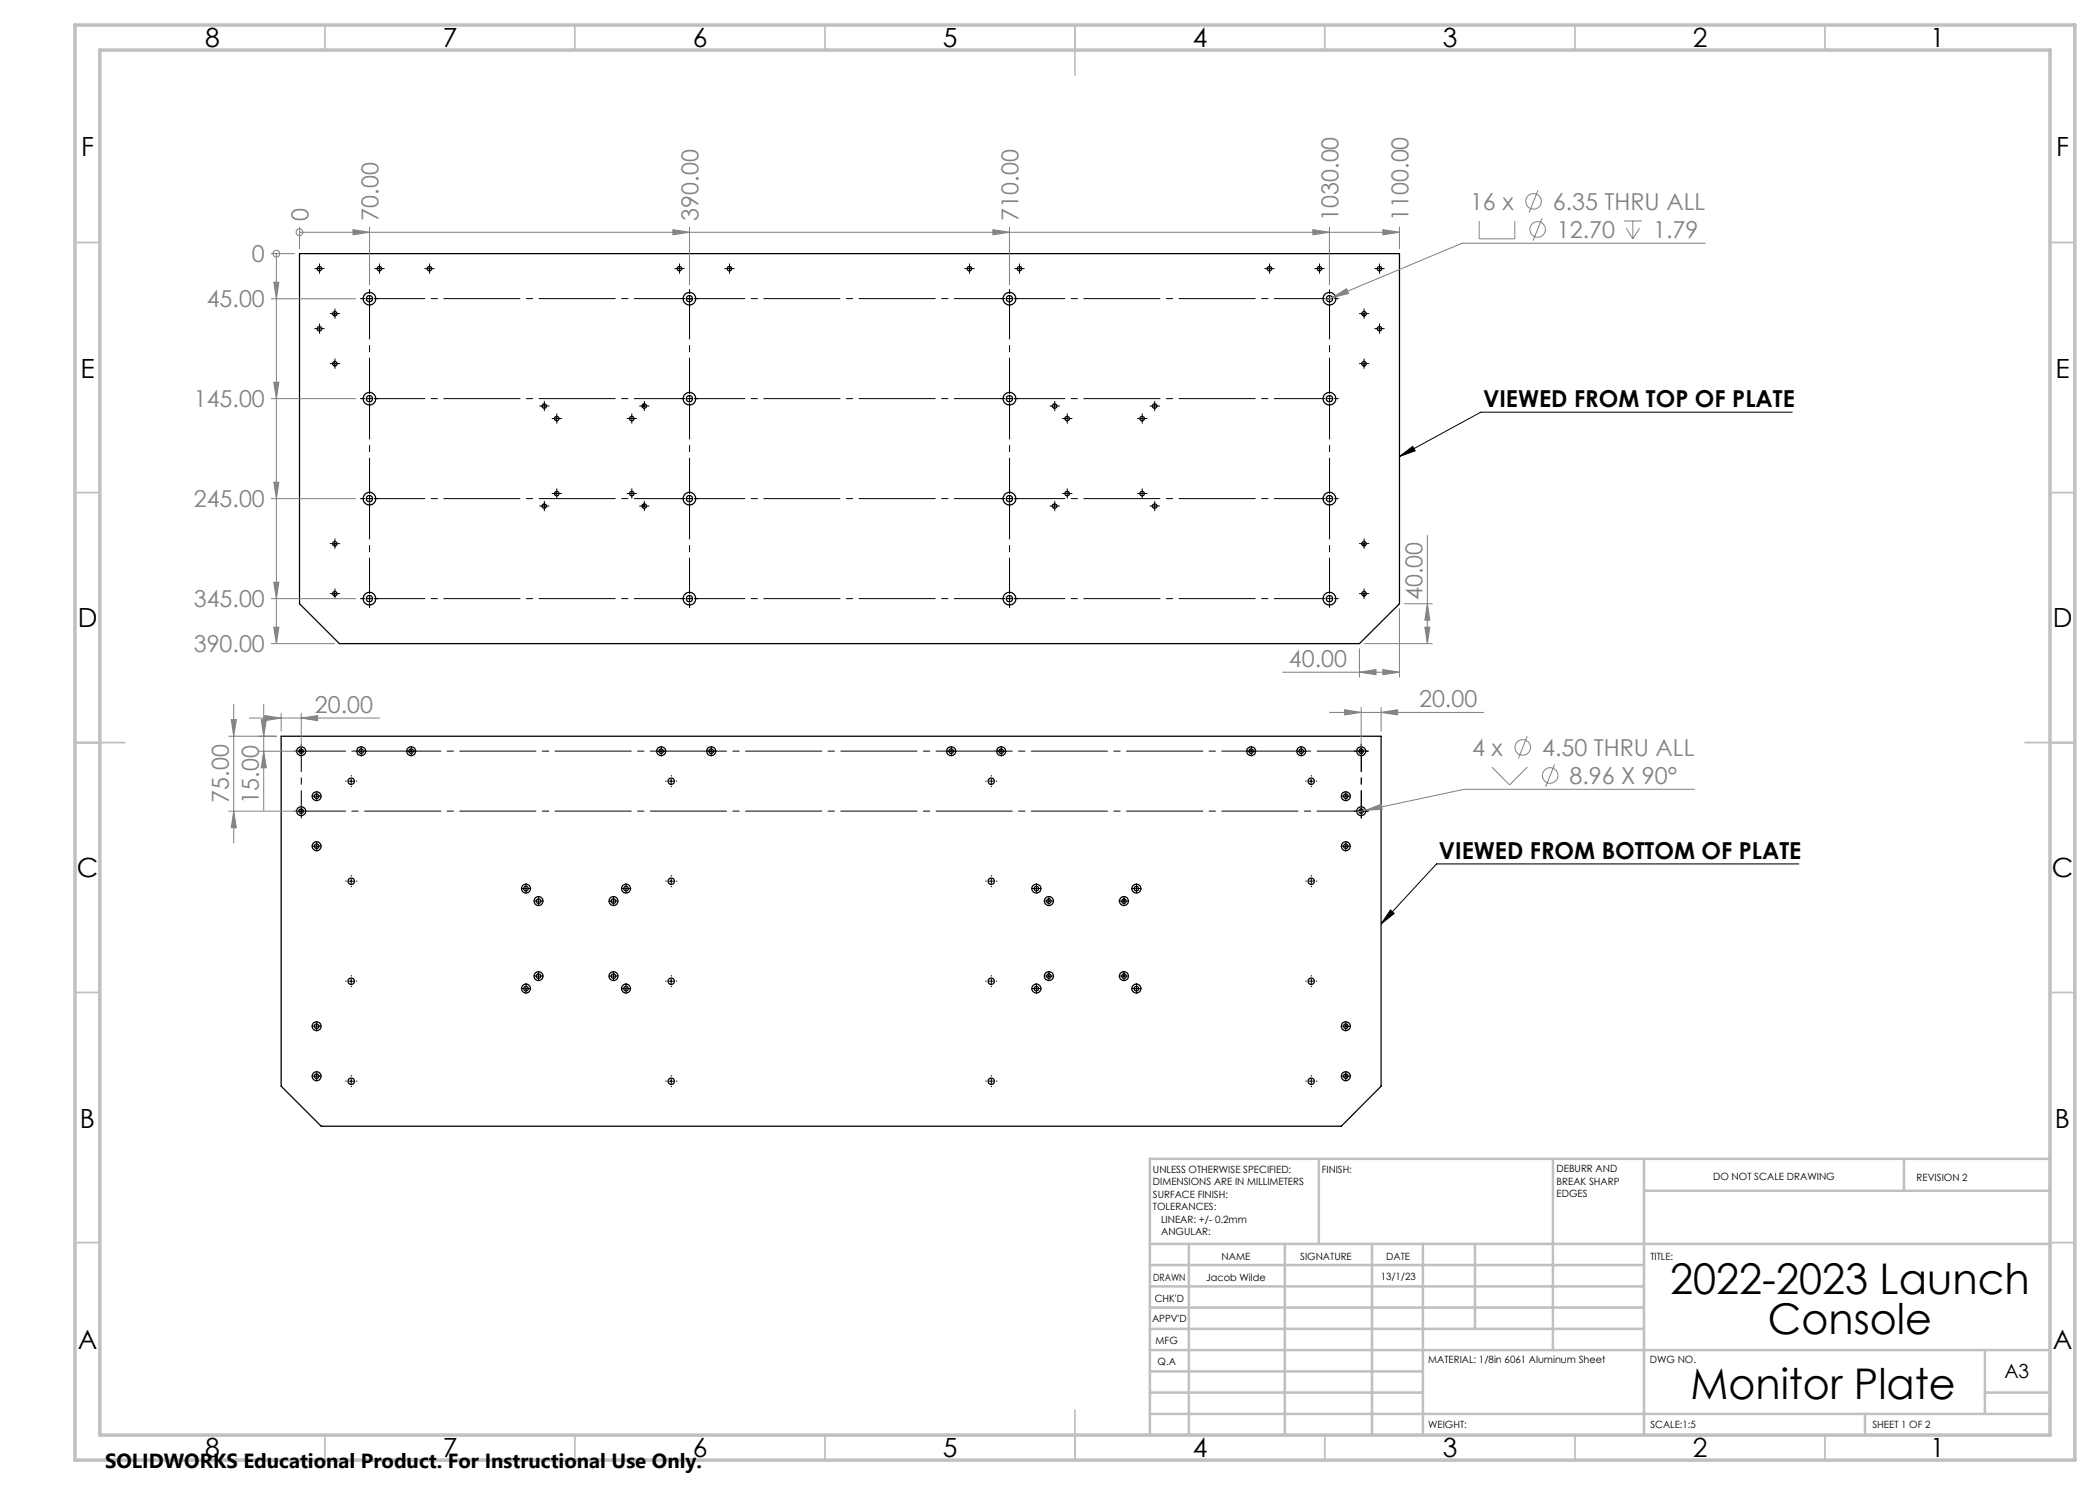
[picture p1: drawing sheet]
<svg xmlns="http://www.w3.org/2000/svg" width="420mm" height="297mm" viewBox="0 0 420 297" stroke-linecap="round" stroke-linejoin="round" font-family="sans-serif">
<g fill="none" stroke="#000" stroke-width=".25">
<path d="M59.9 50.7h220v70.1l-8 7.9h-204l-8-7.9zM56.2 147.2h220v70l-7.9 8h-204.1l-8-8z"/>
<circle cx="63.9" cy="53.7" r=".45"/>
<circle cx="73.9" cy="59.8" r="1.27"/>
<circle cx="73.9" cy="59.8" r=".63"/>
<circle cx="75.9" cy="53.7" r=".45"/>
<circle cx="85.9" cy="53.7" r=".45"/>
<circle cx="135.9" cy="53.7" r=".45"/>
<circle cx="137.9" cy="59.8" r="1.27"/>
<circle cx="137.9" cy="59.8" r=".63"/>
<circle cx="145.9" cy="53.7" r=".45"/>
<circle cx="193.9" cy="53.7" r=".45"/>
<circle cx="201.9" cy="59.8" r=".63"/>
<circle cx="201.9" cy="59.7" r="1.28"/>
<circle cx="203.9" cy="53.7" r=".44"/>
<circle cx="253.9" cy="53.7" r=".45"/>
<circle cx="263.9" cy="53.7" r=".45"/>
<circle cx="265.9" cy="59.7" r="1.28"/>
<circle cx="265.9" cy="59.7" r=".64"/>
<circle cx="275.9" cy="53.7" r=".44"/>
<circle cx="63.9" cy="65.7" r=".44"/>
<circle cx="67" cy="72.7" r=".46"/>
<circle cx="67" cy="62.7" r=".44"/>
<circle cx="73.9" cy="79.7" r="1.26"/>
<circle cx="73.9" cy="79.7" r=".63"/>
<circle cx="137.9" cy="79.7" r="1.26"/>
<circle cx="137.9" cy="79.7" r=".63"/>
<circle cx="201.9" cy="79.7" r=".63"/>
<circle cx="201.9" cy="79.7" r="1.27"/>
<circle cx="265.9" cy="79.7" r=".64"/>
<circle cx="265.9" cy="79.7" r="1.27"/>
<circle cx="272.8" cy="72.7" r=".46"/>
<circle cx="272.8" cy="62.7" r=".44"/>
<circle cx="275.9" cy="65.7" r=".43"/>
<circle cx="73.9" cy="99.7" r="1.26"/>
<circle cx="73.9" cy="99.7" r=".63"/>
<circle cx="108.9" cy="81.2" r=".43"/>
<circle cx="111.3" cy="98.7" r=".45"/>
<circle cx="111.3" cy="83.7" r=".44"/>
<circle cx="126.3" cy="98.7" r=".44"/>
<circle cx="126.4" cy="83.7" r=".43"/>
<circle cx="128.8" cy="81.2" r=".44"/>
<circle cx="137.9" cy="99.7" r="1.26"/>
<circle cx="137.9" cy="99.7" r=".63"/>
<circle cx="201.9" cy="99.7" r=".63"/>
<circle cx="201.9" cy="99.7" r="1.27"/>
<circle cx="210.9" cy="81.2" r=".44"/>
<circle cx="213.4" cy="98.7" r=".45"/>
<circle cx="213.4" cy="83.7" r=".44"/>
<circle cx="228.4" cy="98.7" r=".45"/>
<circle cx="228.4" cy="83.7" r=".44"/>
<circle cx="230.9" cy="81.2" r=".44"/>
<circle cx="265.9" cy="99.7" r=".64"/>
<circle cx="265.9" cy="99.7" r="1.27"/>
<circle cx="67" cy="118.7" r=".46"/>
<circle cx="67" cy="108.7" r=".44"/>
<circle cx="73.9" cy="119.7" r="1.26"/>
<circle cx="73.9" cy="119.7" r=".63"/>
<circle cx="108.9" cy="101.2" r=".43"/>
<circle cx="128.8" cy="101.2" r=".44"/>
<circle cx="137.9" cy="119.7" r="1.26"/>
<circle cx="137.9" cy="119.7" r=".63"/>
<circle cx="201.9" cy="119.7" r=".63"/>
<circle cx="201.9" cy="119.7" r="1.27"/>
<circle cx="210.9" cy="101.2" r=".44"/>
<circle cx="230.9" cy="101.2" r=".44"/>
<circle cx="265.9" cy="119.7" r=".64"/>
<circle cx="265.9" cy="119.7" r="1.27"/>
<circle cx="272.8" cy="118.7" r=".46"/>
<circle cx="272.8" cy="108.7" r=".44"/>
<circle cx="60.2" cy="150.2" r=".46"/>
<circle cx="60.2" cy="150.2" r=".9"/>
<circle cx="63.3" cy="159.2" r=".89"/>
<circle cx="63.3" cy="159.2" r=".46"/>
<circle cx="70.2" cy="156.2" r=".64"/>
<circle cx="72.2" cy="150.3" r=".45"/>
<circle cx="72.2" cy="150.2" r=".9"/>
<circle cx="82.2" cy="150.2" r=".89"/>
<circle cx="82.2" cy="150.2" r=".46"/>
<circle cx="132.2" cy="150.2" r=".46"/>
<circle cx="132.2" cy="150.2" r=".9"/>
<circle cx="134.2" cy="156.2" r=".63"/>
<circle cx="142.2" cy="150.2" r=".89"/>
<circle cx="142.2" cy="150.2" r=".46"/>
<circle cx="190.2" cy="150.3" r=".45"/>
<circle cx="190.2" cy="150.2" r=".9"/>
<circle cx="198.2" cy="156.2" r=".63"/>
<circle cx="200.2" cy="150.2" r=".89"/>
<circle cx="200.2" cy="150.2" r=".46"/>
<circle cx="250.2" cy="150.2" r=".89"/>
<circle cx="250.2" cy="150.2" r=".46"/>
<circle cx="260.2" cy="150.2" r=".89"/>
<circle cx="260.2" cy="150.2" r=".46"/>
<circle cx="262.2" cy="156.2" r=".63"/>
<circle cx="269.1" cy="159.2" r=".9"/>
<circle cx="269.2" cy="159.3" r=".45"/>
<circle cx="272.2" cy="150.2" r=".89"/>
<circle cx="272.2" cy="150.2" r=".46"/>
<circle cx="60.2" cy="162.2" r=".46"/>
<circle cx="60.2" cy="162.2" r=".9"/>
<circle cx="63.3" cy="169.2" r=".89"/>
<circle cx="63.3" cy="169.2" r=".44"/>
<circle cx="70.2" cy="176.2" r=".64"/>
<circle cx="105.2" cy="177.7" r=".89"/>
<circle cx="105.2" cy="177.7" r=".46"/>
<circle cx="125.2" cy="177.7" r=".89"/>
<circle cx="125.2" cy="177.7" r=".46"/>
<circle cx="134.2" cy="176.2" r=".63"/>
<circle cx="198.2" cy="176.2" r=".63"/>
<circle cx="207.3" cy="177.7" r=".9"/>
<circle cx="207.3" cy="177.7" r=".45"/>
<circle cx="227.3" cy="177.7" r=".46"/>
<circle cx="227.3" cy="177.7" r=".9"/>
<circle cx="262.2" cy="176.2" r=".63"/>
<circle cx="269.2" cy="169.2" r=".9"/>
<circle cx="269.2" cy="169.2" r=".43"/>
<circle cx="272.2" cy="162.2" r=".89"/>
<circle cx="272.2" cy="162.2" r=".46"/>
<circle cx="70.2" cy="196.2" r=".64"/>
<circle cx="105.2" cy="197.7" r=".89"/>
<circle cx="105.2" cy="197.7" r=".46"/>
<circle cx="107.7" cy="180.2" r=".89"/>
<circle cx="107.7" cy="195.2" r=".89"/>
<circle cx="107.7" cy="180.2" r=".46"/>
<circle cx="107.7" cy="195.2" r=".46"/>
<circle cx="122.7" cy="180.2" r=".89"/>
<circle cx="122.7" cy="195.2" r=".89"/>
<circle cx="122.7" cy="180.2" r=".46"/>
<circle cx="122.7" cy="195.2" r=".46"/>
<circle cx="125.2" cy="197.7" r=".89"/>
<circle cx="125.2" cy="197.7" r=".46"/>
<circle cx="134.2" cy="196.2" r=".63"/>
<circle cx="198.2" cy="196.2" r=".63"/>
<circle cx="207.3" cy="197.7" r=".45"/>
<circle cx="207.3" cy="197.7" r=".9"/>
<circle cx="209.8" cy="180.2" r=".46"/>
<circle cx="209.8" cy="195.2" r=".46"/>
<circle cx="209.8" cy="180.2" r=".9"/>
<circle cx="209.8" cy="195.2" r=".9"/>
<circle cx="224.8" cy="180.2" r=".45"/>
<circle cx="224.8" cy="195.2" r=".45"/>
<circle cx="224.8" cy="180.2" r=".9"/>
<circle cx="224.8" cy="195.2" r=".9"/>
<circle cx="227.3" cy="197.7" r=".46"/>
<circle cx="227.3" cy="197.7" r=".9"/>
<circle cx="262.2" cy="196.2" r=".63"/>
<circle cx="63.3" cy="215.2" r=".45"/>
<circle cx="63.3" cy="205.2" r=".89"/>
<circle cx="63.3" cy="215.3" r=".89"/>
<circle cx="63.3" cy="205.2" r=".46"/>
<circle cx="70.2" cy="216.2" r=".64"/>
<circle cx="134.2" cy="216.3" r=".63"/>
<circle cx="198.2" cy="216.3" r=".63"/>
<circle cx="262.2" cy="216.3" r=".63"/>
<circle cx="269.1" cy="215.2" r=".44"/>
<circle cx="269.2" cy="205.3" r=".45"/>
<circle cx="269.2" cy="205.2" r=".9"/>
<circle cx="269.2" cy="215.2" r=".9"/>
</g>
<g fill="none" stroke="#808080" stroke-width=".2">
<path d="M307.6 38.1l-1.8 4.4M54.3 50.7h4.6M54.3 59.8h16.8M54.8 56.4h1l-.5 3.4zM55.3 50.7v78M55.3 50.7h.1M59.9 46.5h.1M59.9 45.4v4.3M59.9 46.5h220M70.6 45.9l3.3 .6-3.3 .5zM73.9 45.4v11.6M134.6 45.9l3.3 .6-3.3 .5z"/>
<path d="M137.9 45.4v11.6M198.6 45.9l3.3 .6-3.3 .5zM201.9 45.4v11.6M262.6 45.9l3.3 .6-3.3 .5zM265.9 45.4v11.6M266.5 59.5l2.8-1.8 .4 1zM266.5 59.5l-1.2 .5M276.6 45.9l3.3 .6-3.3 .5zM279.9 45.4v4.3M295.8 44.2v3.6h7.2v-3.6M308.4 43.7l-1.8 4.4M324.8 44.2h3.6"/>
<path d="M325.3 45.6l1.3 2.2M326.6 44.2v3.6M327.9 45.6l-1.3 2.2M341 48.6h-48.6l-25.9 10.9M54.3 79.7h16.8M54.8 76.4h1l-.5 3.3zM54.3 99.7h16.8M54.8 96.4h1l-.5 3.3zM54.3 119.7h16.8M54.8 116.4h1l-.5 3.3zM285.5 107.1v21.6M54.3 128.7h12.6"/>
<path d="M54.8 125.4h1l-.5 3.3zM256.5 134.4h23.4M271.9 134.4l3.3-.5v1zM271.9 129.7v5.7M272.9 128.7h13.6M276.6 133.9l3.3 .5-3.3 .5zM279.9 121.7v13.7M280.9 120.8h5.6M285 125.4h1l-.5 3.3zM285.5 120.8l.5 3.2h-1zM45.8 147.2h9.4M46.2 143.9h1.1l-.6 3.3z"/>
<path d="M46.7 140.9v27.7M49.9 143.6h26M51.8 150.2h7.4M52.2 143.9h1.1l-.6 3.3zM52.7 150.2l.6 3.4h-1.1zM52.7 140.9v21.1M53 143.1l3.2 .5-3.2 .5zM56.2 142.6v3.7M60.3 143.6l3.2-.5v1zM60.3 142.6v6.7M265.9 142.5h30.8M268.9 142l3.3 .5-3.3 .5z"/>
<path d="M272.2 141.5v7.8M276.2 142.5l3.3-.5v1zM276.2 141.5v4.8M298.4 153.4l3.5 3.6 3.6-3.6M305.4 147.2l-1.7 4.5M310.9 152.9l-1.8 4.4M338.9 157.9h-46.1l-19.7 4.2M45.8 162.2h13.4M46.7 162.2l.6 3.4h-1.1zM273.1 162.1l3.1-1.2 .2 1zM273.1 162.1l-1.7 .3"/>
<circle cx="55.3" cy="50.7" r=".68"/>
<circle cx="59.9" cy="46.4" r=".68"/>
<circle cx="306.7" cy="40.3" r="1.55"/>
<circle cx="307.5" cy="45.9" r="1.55"/>
<circle cx="304.5" cy="149.5" r="1.56"/>
<circle cx="310.1" cy="155.1" r="1.55"/>
</g>
<g fill="none" stroke="#000" stroke-width=".2">
<path d="M63.4 53.7h1M63.9 53.2v1.1M73.4 59.8h1M73.9 59.2v1.1M75.4 53.7h1M75.9 53.2v1.1M85.4 53.7h1M85.9 53.2v1.1M135.4 53.7h1M135.9 53.2v1.1M137.4 59.8h1M137.9 59.2v1.1"/>
<path d="M145.4 53.7h1M145.9 53.2v1.1M193.4 53.7h1M193.9 53.2v1.1M203.4 53.7h1M203.9 53.2v1.1M253.4 53.7h1M253.9 53.2v1.1M263.4 53.7h1M263.9 53.2v1.1M265.4 59.8h1M265.9 59.2v1.1"/>
<path d="M275.4 53.7h1M275.9 53.2v1.1M63.4 65.8h1M63.9 65.2v1M66.5 72.7h1M66.5 62.8h1M67 62.2v1M67 72.2v1M73.4 79.7h1M73.9 79.2v1.1M137.4 79.7h1M137.9 79.2v1.1"/>
<path d="M272.3 72.7h1M272.3 62.8h1M272.8 62.2v1M272.8 72.2v1M275.4 65.8h1M275.9 65.2v1M73.4 99.7h1M73.9 99.2v1.1M108.3 81.2h1.1M108.9 80.7v1M110.8 98.7h1.1M110.8 83.7h1.1"/>
<path d="M111.3 83.2v1M111.3 98.2v1M125.8 98.7h1.1M125.8 83.7h1.1M126.4 83.2v1M126.4 98.2v1M128.3 81.2h1.1M128.8 80.7v1M137.4 99.7h1M137.9 99.2v1.1M210.4 81.2h1M210.9 80.7v1"/>
<path d="M212.9 98.7h1M212.9 83.7h1M213.4 83.2v1M213.4 98.2v1M227.9 98.7h1M227.9 83.7h1M228.4 83.2v1M228.4 98.2v1M230.4 81.2h1M230.9 80.7v1M279.9 91.3l2.6-2 .5 .9zM358.5 82.4h-62.3l-16.3 8.9"/>
<path d="M66.5 108.8h1M66.5 118.7h1M67 108.2v1.1M67 118.2v1M73.4 119.7h1M73.9 119.2v1.1M108.3 101.2h1.1M108.9 100.7v1M128.3 101.2h1.1M128.8 100.7v1M137.4 119.7h1M137.9 119.2v1.1"/>
<path d="M210.4 101.2h1M210.9 100.7v1M230.4 101.2h1M230.9 100.7v1M272.3 108.8h1M272.3 118.7h1M272.8 108.2v1.1M272.8 118.2v1M59.7 150.2h1M60.3 149.8v.9M62.8 159.2h1M63.3 158.7v1"/>
<path d="M69.7 156.2h1M70.2 155.7v1M71.7 150.2h1M72.2 149.8v.9M81.7 150.2h1M82.2 149.8v.9M131.7 150.2h1.1M132.2 149.8v.9M133.7 156.2h1M134.2 155.7v1M141.7 150.2h1M142.2 149.8v.9"/>
<path d="M189.7 150.2h1M190.3 149.8v.9M199.7 150.2h1M200.2 149.8v.9M249.7 150.2h1.1M250.2 149.8v.9M259.8 150.2h.9M260.2 149.8v.9M261.7 156.2h1M262.2 155.7v1M268.6 159.2h1.1M269.2 158.7v1"/>
<path d="M271.7 150.2h1M272.2 149.8v.9M59.7 162.2h1M60.3 161.7v1M62.8 169.3h1M63.3 168.7v1.1M69.7 176.2h1M70.2 175.8v.9M104.7 177.7h1M105.2 177.2v1M107.7 179.7v1M122.7 179.7v1"/>
<path d="M124.7 177.7h1M125.2 177.2v1M133.7 176.2h1M134.2 175.8v.9M206.8 177.7h1M207.3 177.2v1M209.8 179.7v1M224.8 179.7v1M226.8 177.7h1M227.3 177.2v1M268.6 169.3h1.1M269.2 168.7v1.1"/>
<path d="M271.7 162.2h1M272.2 161.7v1M359.8 172.8h-72.5l-11.1 12M69.7 196.2h1M70.2 195.8v.9M104.7 197.7h1M105.2 197.2v1M107.2 195.2h1M107.2 180.2h1M107.7 194.7v1M122.2 195.2h1M122.2 180.2h1"/>
<path d="M122.7 194.7v1M124.7 197.7h1M125.2 197.2v1M133.7 196.2h1M134.2 195.8v.9M206.8 197.7h1M207.3 197.2v1M209.3 195.2h1M209.3 180.2h1M209.8 194.7v1M224.3 195.2h1M224.3 180.2h1"/>
<path d="M224.8 194.7v1M226.8 197.7h1M227.3 197.2v1M278.1 182l.7 .7-2.6 2.1zM62.8 205.2h1M62.8 215.2h1M63.3 204.7v1M63.3 214.7v1.1M69.7 216.2h1M70.2 215.8v.9M133.7 216.2h1M134.2 215.8v.9"/>
<path d="M268.6 205.2h1.1M268.6 215.2h1.1M269.2 204.7v1M269.2 214.7v1.1"/>
</g>
<g fill="none" stroke="#000" stroke-width=".2" stroke-dasharray="15.2 1.3 1.3 1.3">
<path d="M63.4 53.7h-.4M63.9 53.2v-.4M63.9 54.2v.5M64.4 53.7h.5M72.9 59.7h-.8M73.9 58.7v-.7M73.9 59.7v-.5M73.9 59.7h-.5M73.9 59.7v.5M73.9 59.7h.5M74.9 59.7h.8M75.4 53.7h-.4"/>
<path d="M75.9 53.2v-.4M75.9 54.2v.5M76.4 53.7h.5M85.4 53.7h-.4M85.9 53.2v-.4M85.9 54.2v.5M86.4 53.7h.5M135.4 53.7h-.4M135.9 53.2v-.4M135.9 54.2v.5M136.4 53.7h.5M136.9 59.7h-.8"/>
<path d="M137.9 58.7v-.7M138.9 59.7h.8M145.4 53.7h-.4M145.9 53.2v-.4M145.9 54.2v.5M146.4 53.7h.5M193.4 53.7h-.4M193.9 53.2v-.4M193.9 54.2v.5M194.4 53.7h.5M200.9 59.7h-.8M201.9 59.7v-.5"/>
<path d="M201.9 59.7h-.5M201.9 59.7v.5M201.9 59.7h.5M201.9 58.7v-.7M202.9 59.7h.8M203.4 53.7h-.4M203.9 53.2v-.4M203.9 54.2v.5M204.4 53.7h.5M253.4 53.7h-.4M253.9 53.2v-.4M253.9 54.2v.5"/>
<path d="M254.4 53.7h.5M263.4 53.7h-.4M263.9 53.2v-.4M263.9 54.2v.5M264.4 53.7h.5M265.9 58.7v-.7M266.9 59.7h.8M275.4 53.7h-.4M275.9 53.2v-.4M275.9 54.2v.5M276.4 53.7h.5M63.4 65.7h-.4"/>
<path d="M63.9 65.2v-.4M63.9 66.2v.5M64.4 65.7h.5M66.5 72.7h-.5M66.5 62.7h-.5M67 72.2v-.4M67 73.2v.5M67 62.2v-.4M67 63.2v.5M67.5 72.7h.4M67.5 62.7h.4M72.9 79.7h-.8"/>
<path d="M73.9 60.7v.8M73.9 78.7v-.7M73.9 79.7v-.5M73.9 79.7h-.5M73.9 79.7v.5M73.9 79.7h.5M74.9 79.7h.8M136.9 79.7h-.8M137.9 60.7v.8M137.9 78.7v-.7M137.9 79.7v-.5M137.9 79.7h-.5"/>
<path d="M137.9 79.7v.5M137.9 79.7h.5M138.9 79.7h.8M200.9 79.7h-.8M201.9 60.7v.8M201.9 79.7v-.5M201.9 79.7h-.5M201.9 79.7v.5M201.9 79.7h.5M201.9 78.7v-.7M202.9 79.7h.8M265.9 79.7v-.5"/>
<path d="M265.9 79.7h-.5M265.9 79.7v.5M265.9 79.7h.5M266.9 79.7h.8M272.3 72.7h-.4M272.3 62.7h-.4M272.8 72.2v-.4M272.8 73.2v.5M272.8 62.2v-.4M272.8 63.2v.5M273.3 72.7h.5M273.3 62.7h.5"/>
<path d="M275.4 65.7h-.4M275.9 65.2v-.4M275.9 66.2v.5M276.4 65.7h.5M72.9 99.7h-.8M73.9 80.7v.8M73.9 98.7v-.7M73.9 99.7v-.5M73.9 99.7h-.5M73.9 99.7v.5M73.9 99.7h.5M74.9 99.7h.8"/>
<path d="M108.4 81.2h-.5M108.9 80.7v-.4M108.9 81.7v.5M109.4 81.2h.4M110.9 98.7h-.5M110.9 83.7h-.5M111.4 98.2v-.4M111.4 99.2v.5M111.4 83.2v-.4M111.4 84.2v.5M111.9 98.7h.4M111.9 83.7h.4"/>
<path d="M125.9 98.7h-.5M125.9 83.7h-.5M126.4 98.2v-.4M126.4 99.2v.5M126.4 83.2v-.4M126.4 84.2v.5M126.9 98.7h.4M126.9 83.7h.4M128.4 81.2h-.5M128.9 80.7v-.4M128.9 81.7v.5M129.4 81.2h.4"/>
<path d="M136.9 99.7h-.8M137.9 80.7v.8M137.9 98.7v-.7M137.9 99.7v-.5M137.9 99.7h-.5M137.9 99.7v.5M137.9 99.7h.5M138.9 99.7h.8M200.9 99.7h-.8M201.9 80.7v.8M201.9 99.7v-.5M201.9 99.7h-.5"/>
<path d="M201.9 99.7v.5M201.9 99.7h.5M201.9 98.7v-.7M202.9 99.7h.8M210.4 81.2h-.4M210.9 80.7v-.4M210.9 81.7v.5M211.4 81.2h.5M212.9 98.7h-.4M212.9 83.7h-.4M213.4 98.2v-.4M213.4 99.2v.5"/>
<path d="M213.4 83.2v-.4M213.4 84.2v.5M213.9 98.7h.5M213.9 83.7h.5M227.9 83.7h-.4M227.9 98.7h-.4M228.4 83.2v-.4M228.4 84.2v.5M228.4 98.2v-.4M228.4 99.2v.5M228.9 83.7h.5M228.9 98.7h.5"/>
<path d="M230.4 81.2h-.4M230.9 80.7v-.4M230.9 81.7v.5M231.4 81.2h.5M265.9 99.7v-.5M265.9 99.7h-.5M265.9 99.7v.5M265.9 99.7h.5M266.9 99.7h.8M66.5 108.7h-.5M66.5 118.7h-.5M67 108.2v-.4"/>
<path d="M67 109.2v.5M67 118.2v-.4M67 119.2v.5M67.5 108.7h.4M67.5 118.7h.4M72.9 119.7h-.8M73.9 100.7v.8M73.9 118.7v-.7M73.9 119.7v-.5M73.9 119.7h-.5M73.9 119.7v.5M73.9 119.7h.5"/>
<path d="M74.9 119.7h.8M108.4 101.2h-.5M108.9 100.7v-.4M108.9 101.7v.5M109.4 101.2h.4M128.4 101.2h-.5M128.9 100.7v-.4M128.9 101.7v.5M129.4 101.2h.4M136.9 119.7h-.8M137.9 100.7v.8M137.9 118.7v-.7"/>
<path d="M137.9 119.7v-.5M137.9 119.7h-.5M137.9 119.7v.5M137.9 119.7h.5M138.9 119.7h.8M200.9 119.7h-.8M201.9 100.7v.8M201.9 119.7v-.5M201.9 119.7h-.5M201.9 119.7v.5M201.9 119.7h.5M201.9 118.7v-.7"/>
<path d="M202.9 119.7h.8M210.4 101.2h-.4M210.9 100.7v-.4M210.9 101.7v.5M211.4 101.2h.5M230.4 101.2h-.4M230.9 100.7v-.4M230.9 101.7v.5M231.4 101.2h.5M265.9 119.7v-.5M265.9 119.7h-.5M265.9 119.7v.5"/>
<path d="M265.9 119.7h.5M266.9 119.7h.8M272.3 108.7h-.4M272.3 118.7h-.4M272.8 108.2v-.4M272.8 109.2v.5M272.8 118.2v-.4M272.8 119.2v.5M273.3 108.7h.5M273.3 118.7h.5M73.9 120.7v.8M137.9 120.7v.8"/>
<path d="M201.9 120.7v.8M265.9 120.7v.8M59.3 150.2h-.4M59.8 150.2h-.5M60.3 150.7v.5M60.3 149.7v-.4M60.3 149.2v-.4M60.8 150.2h.4M62.8 159.2h-.4M63.3 159.7v.5M63.3 158.7v-.4M63.8 159.2h.5"/>
<path d="M69.3 156.2h-.2M70.3 157.2v.2M70.3 155.2v-.1M71.3 156.2h.1M71.8 150.2h-.5M72.3 150.7v.5M72.3 149.7v-.4M72.8 150.2h.4M81.8 150.2h-.5M82.3 150.7v.5M82.3 149.7v-.4M82.8 150.2h.4"/>
<path d="M131.8 150.2h-.5M132.3 150.7v.5M132.3 149.7v-.4M132.8 150.2h.4M133.3 156.2h-.2M134.3 157.2v.2M134.3 155.2v-.1M135.3 156.2h.1M141.8 150.2h-.5M142.3 150.7v.5M142.3 149.7v-.4M142.8 150.2h.4"/>
<path d="M189.8 150.2h-.5M190.3 150.7v.5M190.3 149.7v-.4M190.8 150.2h.4M197.3 156.2h-.2M198.3 156.2v.5M198.3 156.2h-.5M198.3 156.2v-.5M198.3 156.2h.5M198.3 157.2v.2M198.3 155.2v-.1M199.3 156.2h.1"/>
<path d="M199.8 150.2h-.5M200.3 150.7v.5M200.3 149.7v-.4M200.8 150.2h.4M249.8 150.2h-.5M250.3 150.7v.5M250.3 149.7v-.4M250.8 150.2h.4M259.8 150.2h-.5M260.3 150.7v.5M260.3 149.7v-.4M260.8 150.2h.4"/>
<path d="M261.3 156.2h-.2M262.3 157.2v.2M262.3 155.2v-.1M263.3 156.2h.1M268.7 159.2h-.5M269.2 159.7v.5M269.2 158.7v-.4M269.7 159.2h.4M271.3 150.2h-.4M271.8 150.2h-.5M272.3 150.7v.5M272.3 149.7v-.4"/>
<path d="M272.3 150.2v.5M272.3 150.2h-.5M272.3 150.2v-.5M272.3 150.2h.5M272.3 149.2v-.4M272.8 150.2h.4M273.3 150.2h.4M59.3 162.2h-.4M59.8 162.2h-.5M60.3 162.7v.5M60.3 161.7v-.4M60.3 162.2v.5"/>
<path d="M60.3 162.2h-.5M60.3 162.2v-.5M60.3 162.2h.5M60.3 163.2v.4M60.8 162.2h.4M62.8 169.2h-.4M63.3 169.7v.5M63.3 168.7v-.4M63.8 169.2h.5M69.3 176.2h-.2M70.3 177.2v.2M70.3 175.2v-.1"/>
<path d="M71.3 176.2h.1M104.7 177.7h-.4M105.2 178.2v.5M105.2 177.2v-.4M105.7 177.7h.5M107.7 179.7v-.4M122.7 179.7v-.4M124.7 177.7h-.4M125.2 178.2v.5M125.2 177.2v-.4M125.7 177.7h.5M133.3 176.2h-.2"/>
<path d="M134.3 177.2v.2M134.3 175.2v-.1M135.3 176.2h.1M197.3 176.2h-.2M198.3 176.2v.5M198.3 176.2h-.5M198.3 176.2v-.5M198.3 176.2h.5M198.3 177.2v.2M198.3 175.2v-.1M199.3 176.2h.1M206.8 177.7h-.5"/>
<path d="M207.3 178.2v.5M207.3 177.2v-.4M207.8 177.7h.4M209.8 179.7v-.4M224.8 179.7v-.4M226.8 177.7h-.5M227.3 178.2v.5M227.3 177.2v-.4M227.8 177.7h.4M261.3 176.2h-.2M262.3 176.2v.5M262.3 176.2h-.5"/>
<path d="M262.3 176.2v-.5M262.3 176.2h.5M262.3 177.2v.2M262.3 175.2v-.1M263.3 176.2h.1M268.7 169.2h-.5M269.2 169.7v.5M269.2 168.7v-.4M269.7 169.2h.4M271.3 162.2h-.4M271.8 162.2h-.5M272.3 162.7v.5"/>
<path d="M272.3 161.7v-.4M272.3 163.2v.4M272.3 162.2v.5M272.3 162.2h-.5M272.3 162.2v-.5M272.3 162.2h.5M272.8 162.2h.4M273.3 162.2h.4M69.3 196.2h-.2M70.3 197.2v.2M70.3 195.2v-.1M71.3 196.2h.1"/>
<path d="M104.7 197.7h-.4M105.2 198.2v.5M105.2 197.2v-.4M105.7 197.7h.5M107.2 195.2h-.4M107.2 180.2h-.4M107.7 195.7v.5M107.7 194.7v-.4M107.7 180.7v.5M108.2 195.2h.5M108.2 180.2h.5M122.2 195.2h-.4"/>
<path d="M122.2 180.2h-.4M122.7 195.7v.5M122.7 194.7v-.4M122.7 180.7v.5M123.2 195.2h.5M123.2 180.2h.5M124.7 197.7h-.4M125.2 198.2v.5M125.2 197.2v-.4M125.7 197.7h.5M133.3 196.2h-.2M134.3 197.2v.2"/>
<path d="M134.3 195.2v-.1M135.3 196.2h.1M197.3 196.2h-.2M198.3 196.2v.5M198.3 196.2h-.5M198.3 196.2v-.5M198.3 196.2h.5M198.3 197.2v.2M198.3 195.2v-.1M199.3 196.2h.1M206.8 197.7h-.5M207.3 198.2v.5"/>
<path d="M207.3 197.2v-.4M207.8 197.7h.4M209.3 195.2h-.5M209.3 180.2h-.5M209.8 195.7v.5M209.8 194.7v-.4M209.8 180.7v.5M210.3 195.2h.4M210.3 180.2h.4M224.3 180.2h-.5M224.3 195.2h-.5M224.8 180.7v.5"/>
<path d="M224.8 195.7v.5M224.8 194.7v-.4M225.3 180.2h.4M225.3 195.2h.4M226.8 197.7h-.5M227.3 198.2v.5M227.3 197.2v-.4M227.8 197.7h.4M261.3 196.2h-.2M262.3 196.2v.5M262.3 196.2h-.5M262.3 196.2v-.5"/>
<path d="M262.3 196.2h.5M262.3 197.2v.2M262.3 195.2v-.1M263.3 196.2h.1M62.8 205.2h-.4M62.8 215.2h-.4M63.3 205.7v.5M63.3 204.7v-.4M63.3 215.7v.5M63.3 214.7v-.4M63.8 205.2h.5M63.8 215.2h.5"/>
<path d="M69.3 216.2h-.2M70.3 217.2v.2M70.3 215.2v-.1M71.3 216.2h.1M133.3 216.2h-.2M134.3 217.2v.2M134.3 215.2v-.1M135.3 216.2h.1M197.3 216.2h-.2M198.3 216.2v.5M198.3 216.2h-.5M198.3 216.2v-.5"/>
<path d="M198.3 216.2h.5M198.3 217.2v.2M198.3 215.2v-.1M199.3 216.2h.1M261.3 216.2h-.2M262.3 216.2v.5M262.3 216.2h-.5M262.3 216.2v-.5M262.3 216.2h.5M262.3 217.2v.2M262.3 215.2v-.1M263.3 216.2h.1"/>
<path d="M268.7 205.2h-.5M268.7 215.2h-.5M269.2 205.7v.5M269.2 204.7v-.4M269.2 215.7v.5M269.2 214.7v-.4M269.7 205.2h.4M269.7 215.2h.4"/>
</g>
<path d="M74.9 59.7h62M138.9 59.7h62M202.9 59.7h62M74.9 79.7h62M138.9 79.7h62M202.9 79.7h62M74.9 99.7h62M138.9 99.7h62M202.9 99.7h62M74.9 119.7h62M138.9 119.7h62M202.9 119.7h62" fill="none" stroke="#000" stroke-width=".2" stroke-dasharray="15.2 1.3 1.3 1.3" stroke-dashoffset="5.2"/>
<path d="M73.9 78.7v-18M137.9 78.7v-18M201.9 78.7v-18M265.9 78.7v-18M73.9 98.7v-18M137.9 98.7v-18M201.9 98.7v-18M265.9 98.7v-18M73.9 118.7v-18M137.9 118.7v-18M201.9 118.7v-18M265.9 118.7v-18" fill="none" stroke="#000" stroke-width=".2" stroke-dasharray="15.2 1.3 1.3 1.3" stroke-dashoffset="8.1"/>
<path d="M60.3 151.2v10M272.3 151.2v10" fill="none" stroke="#000" stroke-width=".2" stroke-dasharray="15.2 1.3 1.3 1.3" stroke-dashoffset="12.1"/>
<path d="M61.3 150.2h210M61.3 162.2h210" fill="none" stroke="#000" stroke-width=".2" stroke-dasharray="15.2 1.3 1.3 1.3" stroke-dashoffset="7.4"/>
<g fill="none" stroke="#c0c0c0" stroke-width=".35">
<path d="M65 5v5M115 5v5M165 5v5M215 5v10M265 5v5M315 5v5M365 5v5M15 48.5h5M410 48.5h5M15 98.5h5M410 98.5h5M15 148.5h10"/>
<path d="M405 148.5h10M15 198.5h5M410 198.5h5M15 248.5h5M410 248.5h5M65 287v5M115 287v5M165 287v5M215 282v10M265 287v5M315 287v5M365 287v5"/>
</g>
<g fill="none" stroke="#c0c0c0" stroke-width=".5">
<path d="M263.8 231.8v17M310.6 231.8v38.2M328.8 231.8v55.2M328.8 238.2h81.2M380.8 231.8v6.4M410 231.8h-180v55.2M230 248.8h180M230 257.3h98.8M230 253h98.8M237.8 248.8v38.2M257 248.8v38.2M274.4 248.8v38.2"/>
<path d="M284.6 248.8v38.2M295 248.8v17M230 265.8h98.8M230 261.5h98.8M230 278.5h54.6M230 274.3h54.6M230 270h180M397 278.5h13M397 270v12.8M230 282.8h180M373 282.8v4.2"/>
</g>
<path d="M15 5h400v287h-400zM20 10h390v277h-390z" fill="none" stroke="#c0c0c0" stroke-width=".7"/>
<path d="M279.9 91.3l2.6-2 .5 .9zM278.1 182l.7 .7-2.6 2.1z" fill="#000"/>
<g fill="#808080">
<path d="M54.8 56.4h1l-.5 3.4zM54.8 76.4h1l-.5 3.3zM54.8 96.4h1l-.5 3.3zM54.8 116.4h1l-.5 3.3zM54.8 125.4h1l-.5 3.3z"/>
<path d="M70.6 45.9l3.3 .6-3.3 .5zM134.6 45.9l3.3 .6-3.3 .5zM198.6 45.9l3.3 .6-3.3 .5zM262.6 45.9l3.3 .6-3.3 .5zM276.6 45.9l3.3 .6-3.3 .5z"/>
<path d="M276.6 133.9l3.3 .5-3.3 .5zM271.9 134.4l3.3-.5v1zM276.2 142.5l3.3-.5v1zM268.9 142l3.3 .5-3.3 .5z"/>
<path d="M266.5 59.5l3.2-.8-.4-1zM53 143.1l3.2 .5-3.2 .5zM60.3 143.6l3.2-.5v1zM273.1 162.1l3.3-.2-.2-1z"/>
<path d="M285 125.4h1l-.5 3.3zM285.5 120.8l.5 3.2h-1z"/>
<path d="M52.2 143.9h1.1l-.6 3.3zM52.7 150.2l.6 3.4h-1.1zM46.2 143.9h1.1l-.6 3.3zM46.7 162.2l.6 3.4h-1.1z"/>
</g>
<g font-size="8.5">
<text x="334.1" y="258.8">2022-2023 Launch</text>
<text x="353.6" y="266.9">Console</text>
<text x="338.1" y="279.7">Monitor Plate</text>
</g>
<g font-size="5.3">
<text x="41" y="9.5">8</text>
<text x="88.5" y="9.5">7</text>
<text x="138.5" y="9.5">6</text>
<text x="188.5" y="9.5">5</text>
<text x="238.5" y="9.5">4</text>
<text x="288.5" y="9.5">3</text>
<text x="338.5" y="9.5">2</text>
<text x="386" y="9.5">1</text>
<text x="16.2" y="31.2">F</text>
<text x="411.2" y="31.2">F</text>
<text x="16.1" y="75.5">E</text>
<text x="411.1" y="75.5">E</text>
<text x="15.5" y="125.5">D</text>
<text x="410.5" y="125.5">D</text>
<text x="15.4" y="175.5">C</text>
<text x="410.4" y="175.5">C</text>
<text x="16" y="225.5">B</text>
<text x="411" y="225.5">B</text>
<text x="15.5" y="269.7">A</text>
<text x="410.5" y="269.7">A</text>
<text x="41" y="291.5">8</text>
<text x="88.5" y="291.5">7</text>
<text x="138.5" y="291.5">6</text>
<text x="188.5" y="291.5">5</text>
<text x="238.5" y="291.5">4</text>
<text x="288.5" y="291.5">3</text>
<text x="338.5" y="291.5">2</text>
<text x="386" y="291.5">1</text>
</g>
<g font-size="4.7" fill="#808080">
<text x="294" y="42">16 x</text>
<text x="310.6" y="42">6.35 THRU ALL</text>
<text x="61.7" y="44.1" transform="rotate(-90 61.7 44.1)">0</text>
<text x="75.7" y="44.1" transform="rotate(-90 75.7 44.1)">70.00</text>
<text x="139.7" y="44.1" transform="rotate(-90 139.7 44.1)">390.00</text>
<text x="203.7" y="44.1" transform="rotate(-90 203.7 44.1)">710.00</text>
<text x="267.7" y="44.1" transform="rotate(-90 267.7 44.1)">1030.00</text>
<text x="281.7" y="44.1" transform="rotate(-90 281.7 44.1)">1100.00</text>
<text x="311.4" y="47.6">12.70</text>
<text x="330.6" y="47.6">1.79</text>
<text x="50.4" y="52.5">0</text>
<text x="41.3" y="61.5">45.00</text>
<text x="38.8" y="81.5">145.00</text>
<text x="38.8" y="101.5">245.00</text>
<text x="284.5" y="120" transform="rotate(-90 284.5 120)">40.00</text>
<text x="38.8" y="121.5">345.00</text>
<text x="38.8" y="130.5">390.00</text>
<text x="257.8" y="133.4">40.00</text>
<text x="63" y="142.6">20.00</text>
<text x="283.8" y="141.4">20.00</text>
<text x="294.4" y="151.2">4 x</text>
<text x="308.4" y="151.2">4.50 THRU ALL</text>
<text x="45.8" y="160.5" transform="rotate(-90 45.8 160.5)">75.00</text>
<text x="51.8" y="160.7" transform="rotate(-90 51.8 160.7)">15.00</text>
<text x="313.9" y="156.8">8.96 X 90°</text>
</g>
<g font-size="4.7">
<text x="296.6" y="81.4">VIEWED FROM TOP OF PLATE</text>
<text x="287.8" y="171.7">VIEWED FROM BOTTOM OF PLATE</text>
</g>
<text font-size="4.1" x="21" y="293.7">SOLIDWORKS Educational Product. For Instructional Use Only.</text>
<text font-size="3.9" x="400.9" y="275.5">A3</text>
<g font-size="2">
<text x="230.6" y="234.6">UNLESS OTHERWISE SPECIFIED:</text>
<text x="230.6" y="237.1">DIMENSIONS ARE IN MILLIMETERS</text>
<text x="230.6" y="239.6">SURFACE FINISH:</text>
<text x="264.4" y="234.6">FINISH:</text>
<text x="311.3" y="234.5">DEBURR AND</text>
<text x="311.3" y="237">BREAK SHARP</text>
<text x="311.3" y="239.5">EDGES</text>
<text x="342.6" y="236">DO NOT SCALE DRAWING</text>
<text x="383.3" y="236.2">REVISION 2</text>
<text x="230.6" y="242.1">TOLERANCES:</text>
<text x="232.2" y="244.6">LINEAR: +/- 0.2mm</text>
<text x="232.2" y="247.1">ANGULAR:</text>
<text x="244.3" y="252">NAME</text>
<text x="260" y="251.9">SIGNATURE</text>
<text x="277.2" y="251.9">DATE</text>
<text x="330.1" y="251.9">TITLE:</text>
<text x="230.6" y="256.1">DRAWN</text>
<text x="241.2" y="256.1">Jacob Wilde</text>
<text x="276.1" y="255.9">13/1/23</text>
<text x="230.9" y="260.3">CHK'D</text>
<text x="230.4" y="264.4">APPV'D</text>
<text x="231.1" y="268.8">MFG</text>
<text x="231.5" y="273">Q.A</text>
<text x="285.6" y="272.5">MATERIAL: 1/8in 6061 Aluminum Sheet</text>
<text x="330" y="272.5">DWG NO.</text>
<text x="285.6" y="285.5">WEIGHT:</text>
<text x="330.1" y="285.6">SCALE:1:5</text>
<text x="374.5" y="285.6">SHEET 1 OF 2</text>
</g>
</svg>
